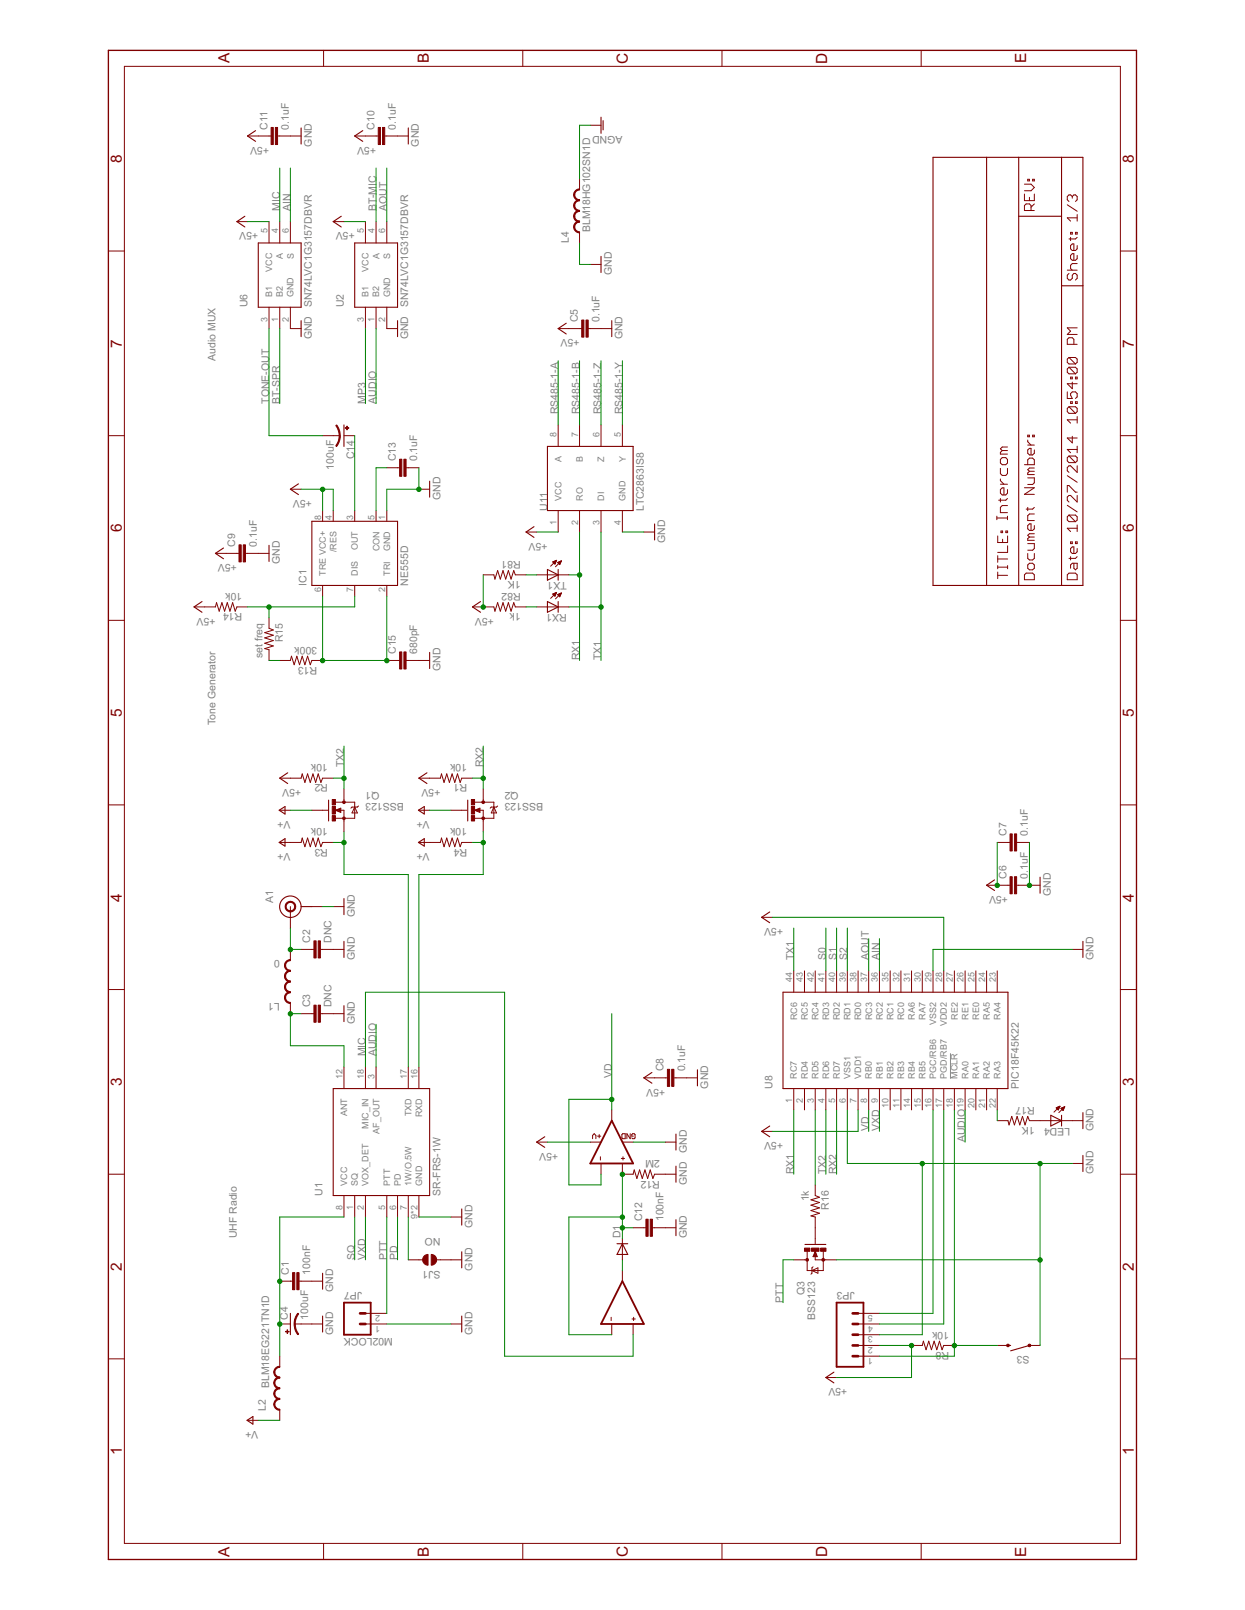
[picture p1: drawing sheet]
<svg xmlns="http://www.w3.org/2000/svg" width="216mm" height="279mm" viewBox="0 0 216 279" stroke-linecap="round" stroke-linejoin="round" font-family="sans-serif">
<path d="M164.8 182.8v4.4" fill="none" stroke="#808080" stroke-width=".17"/>
<path d="M18.8 8.7h178.3v261.9h-178.3zM59 140.4l-.6 .2 .6 .2v-.2h-.2M83.1 140.4l-.6 .2 .6 .2v-.2h-.1M141.4 217.8v.2h.2l-.2-.7-.2 .7" fill="none" stroke="#800000" stroke-width=".23"/>
<g fill="none" stroke="#800000" stroke-width=".17">
<path d="M21.6 11.5h172.7v256.3h-172.7zM56.1 8.7v2.8M90.7 8.7v2.8M125.2 8.7v2.8M159.7 8.7v2.8M41.1 38.5h1.8M42.9 23.6h4.1M46.7 38.5v3.7M48.1 23.6h4.1M48.5 38.5v3.7M50.4 38.5v3.7M57.8 38.5h1.8"/>
<path d="M61.5 23.6h4.1M63.4 38.5v3.7M65.2 38.5v3.7M66.7 23.6h4.1M67.1 38.5v3.7M100.5 31v1.9M102.4 21.7h1.8M177.7 33.7v1.1h1.7v-1.1M177.7 32h1.1l.6 .5-.6 .6h-1.1M178.2 31.1h.3v.3h-.3zM178.5 34.2v.6M178.8 36.5v-.8l-.3-.3h-.6l-.2 .3v.8h1.7"/>
<path d="M179.1 31.1h.3v.3h-.3zM179.4 35.4l-.6 .6M185.1 35.5l1.7 1.2M185.9 34.1l.3-.3h.3l.3 .3v.6l-.3 .3M185.9 34.1l-.2-.3h-.3l-.3 .3v.6l.3 .3M185.9 34.1v.3M186.8 37.2v1.2M186.8 37.8h-1.7l.6 .6M18.8 43.6h2.8M46.7 53.3v3.7M48.5 53.3v3.7M50.4 53.3v3.7h1.8"/>
<path d="M63.4 53.3v3.7M65.2 53.3v3.7M67.1 53.3v3.7h1.8M96.8 57h4.1M100.5 40.3v1.9M102 57h4.1M102.4 45.9h1.8M185.1 46.9h1.7M185.4 47.5l-.3 .3v.5l.3 .3h.3l.2-.3v-.5l.3-.3h.3l.3 .3v.5l-.3 .3M185.7 40.3h.2v.3h-.2zM185.7 41.2v.6M186.2 59.8v-.9l-.3-.3h-.5l-.3 .3v.9h1.7"/>
<path d="M186.5 40.3h.3v.3h-.3zM186.8 42.6v.6l-.3 .3h-.6l-.2-.3v-.6l.2-.3h.3v1.2M186.8 44.3v.6l-.3 .3h-.6l-.2-.3v-.6l.2-.3h.3v1.2M186.8 45.7h-.9l-.2 .3v.6l.2 .3M186.8 56.9h-1.7l.6 .6-.6 .5h1.7M186.8 41.2l-.3 .3h-1.1M194.3 43.6h2.8M18.8 75.6h2.8M55.9 75.6h3M59.6 75.6h1.9M96.8 73.7v3.8M100.5 73.7v3.8"/>
<path d="M104.2 73.7v3.8M107.9 73.7v3.8M173.5 79.7l.3-.3h.6l.3 .3v.6l-.3 .3h-.6l-.3-.3zM173.8 78.2l-.3 .3v.3h1.2M173.8 78.2h.9M174.7 77.6h-.9l-.3 .3 .3 .3M178.2 75.5h.3v.3h-.3zM178.2 76.4v.3l.6 .5M178.2 77.2h1.2M179.1 75.5h.3v.3h-.3zM179.4 78.1v.6l-.3 .3h-.6l-.3-.3v-.6l.3-.3h.3v1.2M185.1 68v1.2h.8l-.2-.6v-.3l.2-.3h.6l.3 .3v.6l-.3 .3"/>
<path d="M185.4 62h1.1l.3 .3v.6l-.3 .3M185.4 63.7h1.1l.3 .3v.6l-.3 .3M185.4 70.6h1.1l.3 .3v.5l-.3 .3M185.4 79.1h1.1l.3 .3v.6l-.3 .3M185.4 62l-.3 .3v.6l.3 .3h1.1M185.4 63.7l-.3 .3v.6l.3 .3h1.1M185.4 70.6l-.3 .3v.5l.3 .3h1.1M185.4 79.1l-.3 .3v.6l.3 .3h1.1M185.4 79.1l1.1 1.2M185.4 70.6l1.1 1.1M185.4 63.7l1.1 1.2M185.4 62l1.1 1.2"/>
<path d="M185.7 65.4h.2v.3h-.2zM185.7 69.7h.2v.3h-.2zM185.9 66.3v1.2l-.8-.9h1.7M185.9 75.7v1.2l-.8-.9h1.7M186.5 65.4h.3v.3h-.3zM186.5 69.7h.3v.3h-.3zM186.8 72.3v1.1M186.8 77.4v1.2M186.8 78h-1.7l.6 .6M186.8 72.9h-1.7l.6 .5M194.3 75.6h2.8M37.4 96h4"/>
<path d="M42.6 96h4.1M50.4 84.9h1.8M55.9 88.6v1.9M57.8 88.6v1.9M61.5 88.6v1.9M65.2 88.6v1.9M67.1 88.6v1.9M67.1 81.2h2.2M70.4 81.2h2.2M72.6 84.9h1.9M83.8 99.8h1.8l.2 .7 .5-1.5 .5 1.5 .4-1.5 .5 1.5 .5-1.5 .4 1.5 .5-1.5 .3 .8h1.8M91.2 92.3h1.9"/>
<path d="M93.1 99.8h5.6M95.9 97.5l.6-.3-.3 .7zM95.9 97.5h.1M96 97.5v.1M96 97.5v.2M96.1 97.4v.4M96.2 97.4v.5M96.3 97.3v.5M96.4 97.3v.3M96.4 97.3v.1M96.5 97.2l-1 1.1M96.8 97.6v.1"/>
<path d="M96.8 88.6v3.7M96.9 97.5v.3M97 97.5v.4M97.1 97.5v.5M97.2 97.4v.4M97.2 97.4v.2M97.3 97.3v.1M97.3 97.3l-1 1.1M97.3 97.3l-.6 .3 .4 .4M97.3 97.3l-.2 .7M100.5 88.6v3.7M104.2 88.6v3.7"/>
<path d="M107.9 88.6v3.7M111.7 92.3h1.8M172.9 89.9h1.8M172.9 89.6v.6M173 99.8h1.7M173 93v1.1h1.7v-1.1M173 96.4v1.2M173 98.1v.6M173 99.3v1.1M173 98.4h1.7M173 97h1.7M173.5 81.3v.9l.3 .3h.6l.3-.3v-.9"/>
<path d="M173.5 83.1v.3l.6 .6M173.5 86.5v.6M173.5 84h1.2M173.6 92.2h.3v.2h-.3zM173.9 93.6v.5M174.4 92.2h.3v.2h-.3zM174.7 85v.6l-.3 .3h-.6l-.3-.3v-.6l.3-.3h.3v1.2M174.7 89.6v.6M174.7 87.7h-.9l-.3 .4v.9h1.2M174.7 86.5l-.3 .3h-1.2M174.7 94.7v1.2h-1.7M174.7 98.1v.6"/>
<path d="M177.7 99.8l.2-.3h1.2l.3 .3v.8h-1.7zM177.7 80.6h1.7v-.8l-.3-.3h-.6l-.3 .3v.8M177.7 84.6h1.7l-1.7 1.2h1.7M178.2 94.3h1.2v.9l-.3 .3h-.9M178.2 82.9h1.2v.9l-.3 .3h-.9M178.2 96.1v.8l.3 .3h.6l.3-.3v-.8M178.2 88.1v.5M178.5 97.7h.6l.3 .3v.6l-.3 .3h-.6l-.3-.3v-.6zM178.5 81.8l-.3 .3v.3h1.2M178.5 93.2l-.3 .3v.3h1.2M178.5 93.2h.9M178.5 81.8h.9"/>
<path d="M179.4 91.2v.6l-.3 .3h-.6l-.3-.3v-.6l.3-.3h.3v1.2M179.4 89.2h-.9l-.3 .3v.8h1.2M179.4 92.6h-.9l-.3 .3 .3 .3M179.4 88.1l-.3 .2h-1.2M179.4 81.2h-.9l-.3 .3 .3 .3M185.1 99.8l.3-.3h1.1l.3 .3v.8h-1.7zM185.1 85.4v-1.1h.3l1.1 1.1h.3M185.1 87.7l1.7 1.1M185.1 82.5l1.7 1.2M185.4 89.4h1.1l.3 .3v.6l-.3 .2M185.4 89.4l-.3 .3v.6l.3 .2h1.1M185.4 89.4l1.1 1.1"/>
<path d="M185.7 94h.2v.3h-.2zM185.7 96.6v.6M186.2 97.7v.9l.3 .3 .3-.3v-.9h-.9l-.2 .3v.6M186.5 94h.3v.3h-.3zM186.8 80.8v1.2l-1.1-1.2h-.3l-.3 .3v.6l.3 .3M186.8 86v1.1l-1.1-1.1h-.3l-.3 .3v.5l.3 .3M186.8 91.1v1.1M186.8 95.2v.6l-.3 .3h-.6l-.2-.3v-.6l.2-.3h.3v1.2M186.8 96.6l-.3 .3h-1.1M186.8 91.7h-1.7l.6 .5M18.8 107.7h2.8M33.7 105.3h3.7l.1-.7 .5 1.5 .5-1.5 .4 1.5 .5-1.5 .5 1.5 .4-1.5 .5 1.5 .3-.8h1.8"/>
<path d="M46.7 107.2v1.8l.7 .3-1.5 .5 1.5 .4-1.5 .5 1.5 .5-1.5 .4 1.5 .5-1.5 .5 .8 .2v1.8M48.5 114.6h1.9l.1-.7 .5 1.5 .5-1.5 .4 1.5 .5-1.5 .5 1.5 .4-1.5 .5 1.5 .3-.8h1.8M55.9 101.6v1.9M61.5 101.6v1.9M67.1 101.6v1.9M67.1 114.6h2.2M70.4 114.6h4.1M81.9 105.3h3.7l.2 .8 .5-1.5 .5 1.5 .4-1.5 .5 1.5 .5-1.5 .4 1.5 .5-1.5 .3 .7h1.8M93.1 105.3h5.6M95.9 103.1l.6-.3-.3 .7zM95.9 103.1h.1M96 103.1v.1"/>
<path d="M96 103v.3M96.1 103v.4M96.2 103v.4M96.3 102.9v.5M96.4 102.9v.3M96.4 102.8v.2M96.5 102.8l-1 1M96.7 103.2l.6-.3-.2 .7zM96.8 103.2v.1M96.8 103.1v.2M96.9 103.1v.3M97 103.1v.4"/>
<path d="M97.1 103v.5M97.2 103v.4M97.2 103v.2M97.3 102.9v.1M97.3 102.9l-1 1M194.3 107.7h2.8M18.8 139.7h2.8M48.5 135h3.7l.2-.7 .5 1.5 .4-1.5 .5 1.5 .5-1.5 .4 1.5 .5-1.5 .4 1.5 .3-.8h1.9M58.2 139.2h3.3v2.8h-3.3M59.6 136.9v2.3M62.2 139.9l-.2 .2h-1l-.1 .2M72.6 135h3.8l.2-.7 .4 1.5 .5-1.5 .4 1.5 .5-1.5 .5 1.5 .4-1.5 .5 1.5 .3-.8h1.8"/>
<path d="M82.3 139.2h3.3v2.8h-3.3M83.8 136.9v2.3M86.3 139.9l-.2 .2h-.9l-.2 .2M194.3 139.7h2.8M48.5 140.6h1.9M48.5 146.2h3.7l.2-.8 .5 1.5 .4-1.5 .5 1.5 .5-1.5 .4 1.5 .5-1.5 .4 1.5 .3-.7h1.9M50.4 157.3v3.8M54.1 157.3h1.8M54.1 140.6h2.8M57.8 157.3h1.8M58.2 140.6l.9-.3v.7zM59 140.6h.6v3.7"/>
<path d="M61.5 140.1l.5 1h-1zM72.6 140.6h1.9M72.6 146.2h3.8l.2-.8 .4 1.5 .5-1.5 .4 1.5 .5-1.5 .5 1.5 .4-1.5 .5 1.5 .3-.7h1.8M78.2 140.6h2.8M82.3 140.6l.9-.3v.7zM83.1 140.6h.7v3.7M85.6 140.1l.5 1h-.9zM132.1 159.2h1.8M171.1 153.6h4.1M172.9 146.2h2.3M176.3 146.2h2.2M176.3 153.6h4.1"/>
<path d="M18.8 171.7h2.8M50.4 164.8v1.8M50.4 174.1v1.8M52.2 164.8h2.2M52.2 175.9h2.2M55.6 164.8h4M55.6 175.9h4M137.6 168.5v3.7M139.5 168.5v3.7M141.4 168.5v3.7M143.2 168.5v3.7M145.1 168.5v3.7"/>
<path d="M146.9 168.5v3.7M148.8 168.5v3.7M150.6 168.5v3.7M152.5 168.5v3.7M154.4 168.5v3.7M156.2 168.5v3.7M158.1 168.5v3.7M159.9 168.5v3.7M161.8 168.5v3.7M163.7 168.5v3.7M165.5 168.5v3.7M167.4 168.5v3.7"/>
<path d="M169.2 168.5v3.7M171.1 168.5v3.7M172.9 168.5v3.7M185.9 164.8h1.9M194.3 171.7h2.8M59.6 185.2v3.7M63.4 185.2v3.7M65.2 185.2v3.7M70.8 185.2v3.7M72.6 185.2v3.7M93.1 198.2h1.8M102.4 198.2h1.8"/>
<path d="M102.8 197.6v-.6l.2-.3 .3 .3v.6M103.6 197.2h.6M103.9 196.9v.6M106.1 192.6v1.9M107.8 196.9l.2-.2h.4v.9h-.4l-.2-.1zM107.9 198.2h1.9M109.3 196.7v.9l-.6-.9v.9M109.8 197.2h-.2v-.3l.1-.2h.3l.1 .2v.6l-.1 .1h-.3l-.1-.1M111.7 187h4M115.4 198.2h1.8M116.9 187h4M132.1 196.3h1.8"/>
<path d="M137.6 188.9v3.7M139.5 188.9v3.7M141.4 188.9v3.7M143.2 188.9v3.7M145.1 188.9v3.7M146.9 188.9v3.7M148.8 188.9v3.7M150.6 188.9v3.7M152.5 188.9v3.7M154.4 188.9v3.7M156.2 188.9v3.7M158.1 188.9v3.7"/>
<path d="M159.9 188.9v3.7M161.8 188.9v3.7M163.7 188.9v3.7M165.5 188.9v3.7M167.4 188.9v3.7M169.2 188.9v3.7M171.1 188.9v3.7M172.9 188.9v3.7M172.9 194.5h1.9l.2 .7 .5-1.5 .4 1.5 .5-1.5 .4 1.5 .5-1.5 .5 1.5 .4-1.5 .3 .8h9.3M183.2 192.3l.6-.3-.3 .6zM183.2 192.2v.1M183.3 192.2v.2"/>
<path d="M183.4 192.2v.3M183.5 192.1v.5M183.6 192v.4M183.7 192v.2M183.8 192h.1M183.8 192l-1 1M184 192.3l.6-.2-.2 .6zM184 192.3v.1M184.1 192.3v.1M184.2 192.3v.2M184.3 192.2v.4M184.3 192.2v.5"/>
<path d="M184.4 192.2v.4M184.5 192.1v.3M184.6 192.1v.1M184.6 192.1l-1 1M18.8 203.8h2.8M59.6 207.5v3.7M61.5 207.5v3.7M63.4 207.5v3.7M67.1 207.5v3.7M68.9 207.5v3.7M70.8 207.5v3.7M70.8 218.6h2.5"/>
<path d="M72.6 207.5v3.7M75.7 218.6h4.4M78.2 211.2h1.9M104.1 200.7v.6M104.2 201.9v1.9M107.7 201h.6M107.9 201.9v1.9h1.9l.2-.8 .4 1.5 .5-1.5 .5 1.5 .4-1.5 .5 1.5 .5-1.5 .4 1.5 .3-.7h3.7M107.9 214.9v3.7M108 200.7v.6M109.8 213.1h2.2M113.1 213.1h4.1M137.6 218.6h2.4"/>
<path d="M141 219.8l-.2 .2v1l-.2 .1M141.4 218v.6h3.7M141.4 205.6v1.9l.7 .3-1.5 .4 1.5 .5-1.5 .4 1.5 .5-1.5 .5 1.5 .4-1.5 .5 .8 .2v4.6M141.4 217.1l.3 1h-.7zM142.8 217.1v3.4h-2.8v-3.3M185.9 201.9h1.9M194.3 203.8h2.8M18.8 235.8h2.8M48.5 222.3h2.2M48.5 229.8h1.9M48.5 235.4v1.8M51.1 229.8h4.8"/>
<path d="M51.9 222.3h4M63.4 229.8h3.7M63.4 227.9h3.7M78.2 229.8h1.9M106 228.6v.6M106.1 229.8v1.8M107.9 220.5v1.8M109.6 228.9h.6M109.8 229.8v1.8M109.9 228.6v.6M140.8 220.5l1-.5v1zM143.2 239.1h1.9"/>
<path d="M148.8 229.8h3.7M148.8 235.4h3.7M148.8 233.5h3.7M148.8 231.6h3.7M148.8 227.9h3.7M158.1 233.5h1.8l.2-.8 .5 1.5 .5-1.5 .4 1.5 .5-1.5 .5 1.5 .4-1.5 .5 1.5 .3-.7h1.8M172.9 233.5h1.9M178.5 233.5h1.9M194.3 235.8h2.8M42.9 246.5h1.9M48.5 244.6v1.9M56.1 267.8v2.8"/>
<path d="M90.7 267.8v2.8M125.2 267.8v2.8M159.7 267.8v2.8"/>
</g>
<g fill="none" stroke="#800000" stroke-width=".19">
<path d="M42.5 37.5l-1.4 1 1.4 .9M44.3 22.7l-1.4 .9 1.4 .9M52.2 22.2v2.8M59.2 37.5l-1.4 1 1.4 .9M62.9 22.7l-1.4 .9 1.4 .9M70.8 22.2v2.8M104.2 20.3v2.8M104.6 20.9v1.6M161.8 27.3h26v74.3h-26zM171.1 27.3v74.3M176.7 27.3v74.3M176.7 37.5h7.4"/>
<path d="M184.1 27.3v74.3M44.8 42.2h7.4v11.1h-7.4zM52.2 55.6v2.8M61.5 42.2h7.4v11.1h-7.4zM68.9 55.6v2.8M98.2 56.1l-1.4 .9 1.4 1M104.2 44.5v2.8M106.1 55.6v2.8M184.1 49.6h3.7M59.6 73.7v3.8M94.9 77.5h14.9v11.1h-14.9zM38.8 95.1l-1.4 .9 1.4 1"/>
<path d="M46.7 94.6v2.8M51.8 84l-1.4 .9 1.4 .9M54.1 90.5h14.8v11.1h-14.8zM74.5 83.5v2.8M92.6 91.4l-1.4 .9 1.4 1M94.9 98.8l1.9 1-1.9 .9zM96.8 98.8v1.9M113.5 90.9v2.8M35 104.4l-1.3 .9 1.3 1M74.5 113.2v2.8M83.3 104.4l-1.4 .9 1.4 1M94.9 104.4l1.9 .9-1.9 1z"/>
<path d="M96.8 104.4v1.9M49.9 134.1l-1.4 .9 1.4 1M57 138.9v3.6M74 134.1l-1.4 .9 1.4 1M81.1 138.9v3.6M48.4 140.6l1-.6v1.3zM48.4 146.2l1-.7v1.3zM52.2 157.3h1.9M59.6 155.9v2.8M72.6 140.6l1-.6v1.3zM72.6 146.2l1-.7v1.3zM133.5 158.3l-1.4 .9 1.4 .9"/>
<path d="M172.5 152.7l-1.4 .9 1.4 .9M180.4 152.2v2.8M59.6 163.4v2.8M59.6 174.5v2.8M135.8 172.2h39v16.7h-39zM187.8 163.4v2.8M57.8 188.9h16.7v18.6h-16.7zM94.5 197.3l-1.4 .9 1.4 .9M113.1 186.1l-1.4 .9 1.4 1M117.2 196.8v2.8M120.9 185.7v2.7M133.5 195.4l-1.4 .9 1.4 1"/>
<path d="M182.2 193.5l1.9 1-1.9 .9zM184.1 193.5v1.9M187.8 193.1v2.8M80.1 209.8v2.8M80.1 217.2v2.8M107 215.8h1.9M107.9 215.8l1 1.9h-1.9zM117.2 202.4v2.8M117.2 211.7v2.7M139.6 216h3.6M187.8 200.5v2.8M50.4 227.9v3.7"/>
<path d="M55.9 221v2.7M55.9 228.4v2.8M80.1 228.4v2.8M144.6 238.1l-1.4 1 1.4 .9M174.8 233.5h.5M178.5 233.5l-3.2 .9M42.8 246.5l1.1-.7v1.3z"/>
<circle cx="50.4" cy="157.4" r="1.86"/>
</g>
<g fill="#800000" stroke="#800000" stroke-width=".17">
<path d="M49.3 173.1h.2l.3 .6 .6 .2v.2h-.2a1 1 0 0 1-.9-1z" fill-rule="evenodd"/>
<path d="M49.6 172.5l.4-.3 .4-.1v.2l-.6 .2-.3 .6h-.2z" fill-rule="evenodd"/>
<path d="M49.3 171.3h.2l.3 .6 .6 .2v.2h-.2a1 1 0 0 1-.9-1z" fill-rule="evenodd"/>
<path d="M49.7 170.5l.7-.3v.2l-.6 .3-.3 .6h-.2l.1-.4z" fill-rule="evenodd"/>
<path d="M49.3 169.4h.2l.3 .6 .6 .2v.2l-.4-.1a1.01 1.01 0 0 1-.7-.9z" fill-rule="evenodd"/>
<path d="M49.6 168.8l.4-.4h.4v.2l-.6 .2-.3 .6h-.2z" fill-rule="evenodd"/>
<path d="M49.3 167.6h.2l.3 .5 .6 .3v.2l-.4-.1-.4-.3z" fill-rule="evenodd"/>
<path d="M49.6 166.9l.4-.3 .4-.1v.2l-.6 .3-.3 .6h-.2z" fill-rule="evenodd"/>
<path d="M51.6 227.9l.2 .1a3 3 0 0 0-.6 1.8h-.2a2.62 2.62 0 0 1 .6-1.9z" fill-rule="evenodd"/>
<path d="M51 229.8h.2a2.81 2.81 0 0 0 .6 1.7l-.2 .1a2.67 2.67 0 0 1-.6-1.8z" fill-rule="evenodd"/>
<path d="M47.5 243.7h.2l.1 .4 .3 .3 .4 .1v.2h-.1a1.04 1.04 0 0 1-.9-1z" fill-rule="evenodd"/>
<path d="M47.7 243.1l.4-.3 .4-.1v.2l-.4 .1-.3 .3-.1 .4h-.2z" fill-rule="evenodd"/>
<path d="M47.5 241.9h.2l.2 .5 .6 .3v.2h-.1a1.04 1.04 0 0 1-.9-1z" fill-rule="evenodd"/>
<path d="M47.7 241.2l.4-.3 .4-.1v.2l-.4 .1-.3 .3-.1 .5h-.2z" fill-rule="evenodd"/>
<path d="M47.5 240h.2l.2 .6 .6 .2v.2h-.1a1 1 0 0 1-.9-1z" fill-rule="evenodd"/>
<path d="M47.7 239.4l.4-.4h.4v.2l-.6 .2-.2 .6h-.2z" fill-rule="evenodd"/>
<path d="M47.5 238.1h.2l.1 .4 .3 .4 .4 .1v.2h-.1a1.04 1.04 0 0 1-.9-1.1z" fill-rule="evenodd"/>
<path d="M47.7 237.5l.4-.3 .4-.1v.2l-.6 .2-.2 .6h-.2z" fill-rule="evenodd"/>
<path d="M73.6 217.9l.6-.2v1.9a.94 .94 0 0 1-.8-.7 .94 .94 0 0 1 .2-1z" fill-rule="evenodd"/>
<path d="M74.8 217.7a.93 .93 0 0 1 .9 .9 .93 .93 0 0 1-.9 1z" fill-rule="evenodd"/>
<path d="M99.5 39.4h.2l.2 .6 .6 .2v.2l-.6-.2-.4-.4z" fill-rule="evenodd"/>
<path d="M99.7 38.8l.4-.4h.4v.1l-.6 .3-.2 .6h-.2z" fill-rule="evenodd"/>
<path d="M99.5 37.5h.2l.2 .6 .6 .3v.1h-.1a1 1 0 0 1-.9-1z" fill-rule="evenodd"/>
<path d="M99.7 36.9l.4-.3 .4-.1v.2l-.6 .2-.2 .6h-.2z" fill-rule="evenodd"/>
<path d="M99.5 35.7h.2l.2 .6 .6 .2v.2h-.1a1 1 0 0 1-.9-1z" fill-rule="evenodd"/>
<path d="M99.9 34.9l.6-.3v.2l-.6 .3-.2 .6h-.2v-.4z" fill-rule="evenodd"/>
<path d="M99.5 33.8h.2l.2 .6 .6 .2v.2h-.4a1.01 1.01 0 0 1-.6-1z" fill-rule="evenodd"/>
<path d="M99.7 33.2l.4-.3 .4-.1v.2l-.6 .2-.2 .6h-.2z" fill-rule="evenodd"/>
<path d="M58.8 75.6h.2v.3a3 3 0 0 1-.6 1.6l-.2-.1a2.81 2.81 0 0 0 .6-1.8z" fill-rule="evenodd"/>
<path d="M58.2 73.9l.2-.2a2.84 2.84 0 0 1 .6 1.9h-.2a3.2 3.2 0 0 0-.6-1.7z" fill-rule="evenodd"/>
<path d="M142.6 218.5h.3v.3h-.3z" fill-rule="evenodd"/>
<path d="M139.8 218.5h.3v.3h-.3z" fill-rule="evenodd"/>
<path d="M49.6 156.8a.93 .93 0 0 1 1.6 .1 .93 .93 0 0 1-.8 1.4v-.2a.73 .73 0 0 1-.7-1 .73 .73 0 0 1 1.2-.3 .73 .73 0 0 1-.3 1.2l-.2 .1v.2a.93 .93 0 0 1-.8-1.5z" fill-rule="evenodd"/>
<circle cx="59.7" cy="142" r=".24"/>
<circle cx="59.7" cy="139.2" r=".24"/>
<circle cx="83.8" cy="142" r=".24"/>
<circle cx="83.8" cy="139.2" r=".25"/>
<circle cx="178.5" cy="233.5" r=".24"/>
<circle cx="174.8" cy="233.5" r=".24"/>
</g>
<g fill="#800000" stroke="#800000" stroke-width=".17">
<path d="M51.5 220.9h.4v2.9h-.4z"/>
<path d="M50.7 220.9h.4v2.9h-.4z"/>
<path d="M55.2 163.3h.4v2.9h-.4z"/>
<path d="M54.4 163.3h.4v2.9h-.4z"/>
<path d="M55.2 174.4h.4v3h-.4z"/>
<path d="M54.4 174.4h.4v3h-.4z"/>
<path d="M49.8 230.8l.1 .6z"/>
<path d="M49.5 231.1h.6z"/>
<path d="M57.6 141.5h.6v1h-.6z"/>
<path d="M57.6 138.7h.6v1h-.6z"/>
<path d="M57.6 140h.6v1.3h-.6z"/>
<path d="M81.7 141.5h.6v1h-.6z"/>
<path d="M81.7 138.7h.6v1h-.6z"/>
<path d="M81.7 140h.6v1.3h-.6z"/>
<path d="M70 79.7h.4v3h-.4z"/>
<path d="M69.3 79.7h.4v3h-.4z"/>
<path d="M60.1 74l.1 .6z"/>
<path d="M59.9 74.2l.6 .1z"/>
<path d="M70 113.1h.4v3h-.4z"/>
<path d="M69.3 113.1h.4v3h-.4z"/>
<path d="M112.8 211.6h.3v2.9h-.3z"/>
<path d="M112 211.6h.4v2.9h-.4z"/>
<path d="M142.3 216.6h.9v.5h-.9z"/>
<path d="M139.5 216.6h.9v.5h-.9z"/>
<path d="M140.7 216.6h1.3v.5h-1.3z"/>
<path d="M101.6 55.5h.4v3h-.4z"/>
<path d="M100.9 55.5h.4v3h-.4z"/>
<path d="M175.9 152.1h.4v3h-.4z"/>
<path d="M175.2 152.1h.3v3h-.3z"/>
<path d="M175.9 144.7h.4v3h-.4z"/>
<path d="M175.2 144.7h.3v3h-.3z"/>
<path d="M116.5 185.6h.4v2.9h-.4z"/>
<path d="M115.7 185.6h.4v2.9h-.4z"/>
<path d="M42.2 94.6h.4v2.9h-.4z"/>
<path d="M41.4 94.6h.4v2.9h-.4z"/>
<path d="M66.3 22.1h.4v3h-.4z"/>
<path d="M65.6 22.1h.4v3h-.4z"/>
<path d="M47.8 22.1h.3v3h-.3z"/>
<path d="M47 22.1h.4v3h-.4z"/>
</g>
<path d="M106.1 194.5l3.7 7.4h-7.4zM59.6 226.1h4.7v5.5h-4.7zM107.9 222.3l3.8 7.5h-7.5zM145.1 226.1h4.6v11.1h-4.6z" fill="none" stroke="#800000" stroke-width=".32"/>
<path d="M62.4 227.9h1M62.4 229.8h1M147.9 231.6h.9M147.9 233.5h.9M147.9 235.4h.9M147.9 227.9h.9M147.9 229.8h.9" fill="none" stroke="#800000" stroke-width=".47"/>
<g fill="none" stroke="#008000" stroke-width=".17">
<path d="M42.9 38.5h3.8M48.5 29.2v9.3M50.4 29.2v9.3M59.6 38.5h3.8M65.2 29.2v9.3M67.1 29.2v9.3M102.4 21.7h-1.9v9.3M46.7 57v18.6h9.2M48.5 57v13M63.4 57v13M65.2 57v13M100.5 42.2v3.7h1.9"/>
<path d="M61.5 75.6v13M96.8 62.6v11.1M100.5 62.6v11.1M104.2 62.6v11.1M107.9 62.6v11.1M52.2 84.9h5.6v3.7M55.9 84.9v3.7M67.1 81.2h-1.9v7.4M72.6 81.2v3.7h-5.5v3.7M83.8 99.8v5.5M91.2 99.8h1.9M93.1 92.3h3.7"/>
<path d="M98.7 99.8h1.8M100.5 92.3v22.3M104.2 92.3v22.3M107.9 92.3h3.8M46.7 105.3v1.9M46.7 114.6h1.8M55.9 103.5v11.1h11.2v-11.1M61.5 103.5v1.8h-18.6M91.2 105.3h1.9M98.7 105.3h5.5M57.8 135h1.8M59.6 129.5v7.4"/>
<path d="M81.9 135h1.9M83.8 129.5v7.4M50.4 140.6h3.7M55.9 157.3h1.9M57.8 146.2h1.8M59.6 144.3v7.5h11.2v33.4M74.5 140.6h3.7M81.9 146.2h1.9M83.8 144.3v7.5h-11.2v33.4M133.9 159.2h29.8v9.3M172.9 146.2v7.4M178.5 146.2v7.4"/>
<path d="M50.4 161.1v3.7h1.8M52.2 175.9h-1.8v5.6h9.2v3.7M65.2 177.8v7.4M106.1 175.9v16.7M137.6 161.1v7.4M143.2 161.1v7.4M145.1 161.1v7.4M146.9 161.1v7.4M150.6 162.9v5.6M152.5 162.9v5.6M185.9 164.8h-24.1v3.7M63.4 185.2v-13h24.1v63.2h22.3v-3.8"/>
<path d="M94.9 198.2h7.5M106.1 190.8h-7.4v14.8h5.5v-1.8M109.8 198.2h5.6M137.6 192.6v11.2M141.4 192.6v13M143.2 192.6v11.2M145.1 192.6v11.2M146.9 192.6v9.3h39M148.8 192.6v3.7h-14.9M150.6 192.6v3.7M152.5 192.6v3.7M161.8 192.6v35.3h-9.3"/>
<path d="M163.7 192.6v37.2h-11.2M165.5 192.6v42.8h-13M167.4 192.6v5.6M172.9 192.6v1.9M59.6 211.2h-11.1v24.2M61.5 211.2v7.4M63.4 211.2v7.4M67.1 211.2v16.7M68.9 211.2v7.4M70.8 211.2v7.4M72.6 211.2h5.6M107.9 211.2h-9.2v20.4h7.4"/>
<path d="M107.9 203.8v11.1M107.9 218.6v1.9M107.9 213.1h1.9M137.6 218.6h-1.8v7.5M145.1 218.6h35.3M159.9 201.9v29.7h-7.4M180.4 201.9v31.6M67.1 229.8h11.1M152.5 233.5h5.6v5.6h-13M165.5 233.5h7.4M44.8 246.5h3.7"/>
</g>
<g fill="#008000" stroke="#008000" stroke-width=".17">
<circle cx="72.6" cy="84.9" r=".38"/>
<circle cx="159.9" cy="201.9" r=".38"/>
<circle cx="180.4" cy="201.9" r=".38"/>
<circle cx="180.4" cy="218.7" r=".38"/>
<circle cx="178.5" cy="153.6" r=".38"/>
<circle cx="50.4" cy="175.9" r=".38"/>
<circle cx="50.4" cy="164.8" r=".38"/>
<circle cx="48.5" cy="229.8" r=".38"/>
<circle cx="48.5" cy="222.4" r=".38"/>
<circle cx="55.9" cy="84.9" r=".38"/>
<circle cx="158.1" cy="233.5" r=".38"/>
<circle cx="83.8" cy="105.3" r=".38"/>
<circle cx="172.9" cy="153.6" r=".38"/>
<circle cx="59.6" cy="135.1" r=".38"/>
<circle cx="83.8" cy="135.1" r=".38"/>
<circle cx="83.8" cy="146.2" r=".38"/>
<circle cx="59.6" cy="146.2" r=".38"/>
<circle cx="67.1" cy="114.6" r=".38"/>
<circle cx="55.9" cy="114.6" r=".38"/>
<circle cx="46.7" cy="105.3" r=".38"/>
<circle cx="107.9" cy="203.8" r=".38"/>
<circle cx="107.9" cy="213.1" r=".38"/>
<circle cx="107.9" cy="211.2" r=".38"/>
<circle cx="100.5" cy="99.8" r=".38"/>
<circle cx="165.5" cy="233.5" r=".38"/>
<circle cx="104.2" cy="105.3" r=".38"/>
<circle cx="106.1" cy="190.8" r=".38"/>
</g>
<g font-size="3" fill="#800000">
<text x="39.8" y="11" transform="rotate(-90 39.8 11)">A</text>
<text x="74.3" y="11" transform="rotate(-90 74.3 11)">B</text>
<text x="108.9" y="11.1" transform="rotate(-90 108.9 11.1)">C</text>
<text x="143.4" y="11.1" transform="rotate(-90 143.4 11.1)">D</text>
<text x="178" y="11" transform="rotate(-90 178 11)">E</text>
<text x="21.1" y="28.3" transform="rotate(-90 21.1 28.3)">8</text>
<text x="196.6" y="28.3" transform="rotate(-90 196.6 28.3)">8</text>
<text x="21.1" y="60.3" transform="rotate(-90 21.1 60.3)">7</text>
<text x="196.6" y="60.3" transform="rotate(-90 196.6 60.3)">7</text>
<text x="21.1" y="92.4" transform="rotate(-90 21.1 92.4)">6</text>
<text x="196.6" y="92.4" transform="rotate(-90 196.6 92.4)">6</text>
<text x="21.1" y="124.4" transform="rotate(-90 21.1 124.4)">5</text>
<text x="196.6" y="124.4" transform="rotate(-90 196.6 124.4)">5</text>
<text x="21.1" y="156.4" transform="rotate(-90 21.1 156.4)">4</text>
<text x="196.6" y="156.4" transform="rotate(-90 196.6 156.4)">4</text>
<text x="21.1" y="188.5" transform="rotate(-90 21.1 188.5)">3</text>
<text x="196.6" y="188.5" transform="rotate(-90 196.6 188.5)">3</text>
<text x="21.1" y="220.5" transform="rotate(-90 21.1 220.5)">2</text>
<text x="196.6" y="220.5" transform="rotate(-90 196.6 220.5)">2</text>
<text x="21.1" y="252.6" transform="rotate(-90 21.1 252.6)">1</text>
<text x="196.6" y="252.6" transform="rotate(-90 196.6 252.6)">1</text>
<text x="39.8" y="270.1" transform="rotate(-90 39.8 270.1)">A</text>
<text x="74.3" y="270.1" transform="rotate(-90 74.3 270.1)">B</text>
<text x="108.9" y="270.2" transform="rotate(-90 108.9 270.2)">C</text>
<text x="143.4" y="270.2" transform="rotate(-90 143.4 270.2)">D</text>
<text x="178" y="270.1" transform="rotate(-90 178 270.1)">E</text>
</g>
<g font-size="2" fill="#808080">
<text x="46.4" y="22.5" transform="rotate(-90 46.4 22.5)">C11</text>
<text x="50.1" y="22.5" transform="rotate(-90 50.1 22.5)">0.1uF</text>
<text x="64.9" y="22.5" transform="rotate(-90 64.9 22.5)">C10</text>
<text x="68.7" y="22.5" transform="rotate(-90 68.7 22.5)">0.1uF</text>
<text x="107.9" y="23.6" transform="rotate(-180 107.9 23.6)">AGND</text>
<text x="46.6" y="25.5" transform="rotate(-180 46.6 25.5)">+5V</text>
<text x="54.1" y="25.5" transform="rotate(-90 54.1 25.5)">GND</text>
<text x="65.2" y="25.5" transform="rotate(-180 65.2 25.5)">+5V</text>
<text x="72.6" y="25.5" transform="rotate(-90 72.6 25.5)">GND</text>
<text x="44.8" y="40.3" transform="rotate(-180 44.8 40.3)">+5V</text>
<text x="48.5" y="36.6" transform="rotate(-90 48.5 36.6)">MIC</text>
<text x="50.4" y="36.6" transform="rotate(-90 50.4 36.6)">AIN</text>
<text x="61.5" y="40.3" transform="rotate(-180 61.5 40.3)">+5V</text>
<text x="65.2" y="36.6" transform="rotate(-90 65.2 36.6)">BT-MIC</text>
<text x="67.1" y="36.6" transform="rotate(-90 67.1 36.6)">AOUT</text>
<text x="102.4" y="40.3" transform="rotate(-90 102.4 40.3)">BLM18HG102SN1D</text>
<text x="98.7" y="42.2" transform="rotate(-90 98.7 42.2)">L4</text>
<text x="106.1" y="47.7" transform="rotate(-90 106.1 47.7)">GND</text>
<text x="42.9" y="53.3" transform="rotate(-90 42.9 53.3)">U6</text>
<text x="54.1" y="53.3" transform="rotate(-90 54.1 53.3)">SN74LVC1G3157DBVR</text>
<text x="59.6" y="53.3" transform="rotate(-90 59.6 53.3)">U2</text>
<text x="70.8" y="53.3" transform="rotate(-90 70.8 53.3)">SN74LVC1G3157DBVR</text>
<text x="54.1" y="58.9" transform="rotate(-90 54.1 58.9)">GND</text>
<text x="70.8" y="58.9" transform="rotate(-90 70.8 58.9)">GND</text>
<text x="100.2" y="55.9" transform="rotate(-90 100.2 55.9)">C5</text>
<text x="100.5" y="58.9" transform="rotate(-180 100.5 58.9)">+5V</text>
<text x="103.9" y="55.9" transform="rotate(-90 103.9 55.9)">0.1uF</text>
<text x="107.9" y="58.9" transform="rotate(-90 107.9 58.9)">GND</text>
<text x="37.4" y="62.6" transform="rotate(-90 37.4 62.6)">Audio MUX</text>
<text x="46.6" y="70" transform="rotate(-90 46.6 70)">TONE-OUT</text>
<text x="48.5" y="70" transform="rotate(-90 48.5 70)">BT-SPR</text>
<text x="63.4" y="70" transform="rotate(-90 63.4 70)">MP3</text>
<text x="65.2" y="70" transform="rotate(-90 65.2 70)">AUDIO</text>
<text x="96.8" y="71.9" transform="rotate(-90 96.8 71.9)">RS485-1-A</text>
<text x="100.5" y="71.9" transform="rotate(-90 100.5 71.9)">RS485-1-B</text>
<text x="104.2" y="71.9" transform="rotate(-90 104.2 71.9)">RS485-1-Z</text>
<text x="107.9" y="71.9" transform="rotate(-90 107.9 71.9)">RS485-1-Y</text>
<text x="57.9" y="81.5" transform="rotate(-90 57.9 81.5)">100uF</text>
<text x="61.4" y="79.7" transform="rotate(-90 61.4 79.7)">C14</text>
<text x="68.7" y="80.1" transform="rotate(-90 68.7 80.1)">C13</text>
<text x="72.4" y="80.1" transform="rotate(-90 72.4 80.1)">0.1uF</text>
<text x="54.1" y="86.7" transform="rotate(-180 54.1 86.7)">+5V</text>
<text x="76.4" y="86.7" transform="rotate(-90 76.4 86.7)">GND</text>
<text x="94.9" y="88.6" transform="rotate(-90 94.9 88.6)">U11</text>
<text x="111.7" y="88.6" transform="rotate(-90 111.7 88.6)">LTC2863IS8</text>
<text x="40.8" y="94.9" transform="rotate(-90 40.8 94.9)">C9</text>
<text x="44.5" y="94.9" transform="rotate(-90 44.5 94.9)">0.1uF</text>
<text x="94.9" y="94.2" transform="rotate(-180 94.9 94.2)">+5V</text>
<text x="115.4" y="94.2" transform="rotate(-90 115.4 94.2)">GND</text>
<text x="41.1" y="97.9" transform="rotate(-180 41.1 97.9)">+5V</text>
<text x="48.5" y="97.9" transform="rotate(-90 48.5 97.9)">GND</text>
<text x="53.1" y="101.6" transform="rotate(-90 53.1 101.6)">IC1</text>
<text x="70.8" y="101.6" transform="rotate(-90 70.8 101.6)">NE555D</text>
<text x="90.3" y="100.9" transform="rotate(-180 90.3 100.9)">1K</text>
<text x="90.3" y="97.4" transform="rotate(-180 90.3 97.4)">R81</text>
<text x="98.3" y="101.1" transform="rotate(-180 98.3 101.1)">TX1</text>
<text x="37.4" y="107.2" transform="rotate(-180 37.4 107.2)">+5V</text>
<text x="42" y="102.9" transform="rotate(-180 42 102.9)">10k</text>
<text x="42" y="106.4" transform="rotate(-180 42 106.4)">R14</text>
<text x="85.6" y="107.2" transform="rotate(-180 85.6 107.2)">+5V</text>
<text x="90.3" y="106.4" transform="rotate(-180 90.3 106.4)">1k</text>
<text x="90.3" y="102.9" transform="rotate(-180 90.3 102.9)">R82</text>
<text x="98.3" y="106.6" transform="rotate(-180 98.3 106.6)">RX1</text>
<text x="49" y="111.5" transform="rotate(-90 49 111.5)">R15</text>
<text x="55" y="112.2" transform="rotate(-180 55 112.2)">300k</text>
<text x="68.7" y="113.5" transform="rotate(-90 68.7 113.5)">C15</text>
<text x="72.4" y="113.5" transform="rotate(-90 72.4 113.5)">680pF</text>
<text x="45.5" y="114.2" transform="rotate(-90 45.5 114.2)">set freq</text>
<text x="55" y="115.7" transform="rotate(-180 55 115.7)">R13</text>
<text x="76.4" y="116.5" transform="rotate(-90 76.4 116.5)">GND</text>
<text x="100.5" y="114.6" transform="rotate(-90 100.5 114.6)">RX1</text>
<text x="104.2" y="114.6" transform="rotate(-90 104.2 114.6)">TX1</text>
<text x="37.4" y="125.8" transform="rotate(-90 37.4 125.8)">Tone Generator</text>
<text x="52.2" y="136.9" transform="rotate(-180 52.2 136.9)">+5V</text>
<text x="56.9" y="132.6" transform="rotate(-180 56.9 132.6)">10k</text>
<text x="56.9" y="136.1" transform="rotate(-180 56.9 136.1)">R2</text>
<text x="59.6" y="133.2" transform="rotate(-90 59.6 133.2)">TX2</text>
<text x="65.8" y="137.5" transform="rotate(-180 65.8 137.5)">Q1</text>
<text x="76.4" y="136.9" transform="rotate(-180 76.4 136.9)">+5V</text>
<text x="81" y="132.6" transform="rotate(-180 81 132.6)">10k</text>
<text x="81" y="136.1" transform="rotate(-180 81 136.1)">R1</text>
<text x="83.8" y="133.2" transform="rotate(-90 83.8 133.2)">RX2</text>
<text x="89.9" y="137.5" transform="rotate(-180 89.9 137.5)">Q2</text>
<text x="50.4" y="142.5" transform="rotate(-180 50.4 142.5)">V+</text>
<text x="56.9" y="143.8" transform="rotate(-180 56.9 143.8)">10k</text>
<text x="70" y="139.3" transform="rotate(-180 70 139.3)">BSS123</text>
<text x="74.5" y="142.5" transform="rotate(-180 74.5 142.5)">V+</text>
<text x="81" y="143.8" transform="rotate(-180 81 143.8)">10k</text>
<text x="94.2" y="139.3" transform="rotate(-180 94.2 139.3)">BSS123</text>
<text x="50.4" y="148" transform="rotate(-180 50.4 148)">V+</text>
<text x="56.9" y="147.3" transform="rotate(-180 56.9 147.3)">R3</text>
<text x="74.5" y="148" transform="rotate(-180 74.5 148)">V+</text>
<text x="81" y="147.3" transform="rotate(-180 81 147.3)">R4</text>
<text x="174.5" y="145.1" transform="rotate(-90 174.5 145.1)">C7</text>
<text x="178.2" y="145.1" transform="rotate(-90 178.2 145.1)">0.1uF</text>
<text x="174.5" y="152.5" transform="rotate(-90 174.5 152.5)">C6</text>
<text x="174.8" y="155.5" transform="rotate(-180 174.8 155.5)">+5V</text>
<text x="178.2" y="152.5" transform="rotate(-90 178.2 152.5)">0.1uF</text>
<text x="182.2" y="155.5" transform="rotate(-90 182.2 155.5)">GND</text>
<text x="47.4" y="156.8" transform="rotate(-90 47.4 156.8)">A1</text>
<text x="61.5" y="159.2" transform="rotate(-90 61.5 159.2)">GND</text>
<text x="135.8" y="161" transform="rotate(-180 135.8 161)">+5V</text>
<text x="48.5" y="166.6" transform="rotate(-180 48.5 166.6)">0</text>
<text x="53.8" y="163.6" transform="rotate(-90 53.8 163.6)">C2</text>
<text x="57.5" y="163.6" transform="rotate(-90 57.5 163.6)">DNC</text>
<text x="61.5" y="166.6" transform="rotate(-90 61.5 166.6)">GND</text>
<text x="137.7" y="166.6" transform="rotate(-90 137.7 166.6)">TX1</text>
<text x="143.2" y="166.6" transform="rotate(-90 143.2 166.6)">S0</text>
<text x="145.1" y="166.6" transform="rotate(-90 145.1 166.6)">S1</text>
<text x="146.9" y="166.6" transform="rotate(-90 146.9 166.6)">S2</text>
<text x="150.7" y="166.6" transform="rotate(-90 150.7 166.6)">AOUT</text>
<text x="152.5" y="166.6" transform="rotate(-90 152.5 166.6)">AIN</text>
<text x="189.7" y="166.6" transform="rotate(-90 189.7 166.6)">GND</text>
<text x="48.5" y="174" transform="rotate(-180 48.5 174)">L1</text>
<text x="53.8" y="174.8" transform="rotate(-90 53.8 174.8)">C3</text>
<text x="57.5" y="174.8" transform="rotate(-90 57.5 174.8)">DNC</text>
<text x="61.5" y="177.8" transform="rotate(-90 61.5 177.8)">GND</text>
<text x="63.4" y="183.3" transform="rotate(-90 63.4 183.3)">MIC</text>
<text x="65.2" y="183.3" transform="rotate(-90 65.2 183.3)">AUDIO</text>
<text x="115.1" y="185.9" transform="rotate(-90 115.1 185.9)">C8</text>
<text x="118.8" y="185.9" transform="rotate(-90 118.8 185.9)">0.1uF</text>
<text x="106.1" y="187.1" transform="rotate(-90 106.1 187.1)">VD</text>
<text x="115.4" y="188.9" transform="rotate(-180 115.4 188.9)">+5V</text>
<text x="122.8" y="188.9" transform="rotate(-90 122.8 188.9)">GND</text>
<text x="133.9" y="188.9" transform="rotate(-90 133.9 188.9)">U8</text>
<text x="176.7" y="188.9" transform="rotate(-90 176.7 188.9)">PIC18F45K22</text>
<text x="150.7" y="196.3" transform="rotate(-90 150.7 196.3)">VD</text>
<text x="152.5" y="196.3" transform="rotate(-90 152.5 196.3)">VXD</text>
<text x="179.4" y="195.6" transform="rotate(-180 179.4 195.6)">1K</text>
<text x="179.4" y="192.1" transform="rotate(-180 179.4 192.1)">R17</text>
<text x="185.6" y="195.8" transform="rotate(-180 185.6 195.8)">LED4</text>
<text x="189.7" y="196.3" transform="rotate(-90 189.7 196.3)">GND</text>
<text x="96.8" y="200.1" transform="rotate(-180 96.8 200.1)">+5V</text>
<text x="114.4" y="201.4" transform="rotate(-180 114.4 201.4)">2M</text>
<text x="119.1" y="200.1" transform="rotate(-90 119.1 200.1)">GND</text>
<text x="135.8" y="198.2" transform="rotate(-180 135.8 198.2)">+5V</text>
<text x="137.7" y="203.8" transform="rotate(-90 137.7 203.8)">RX1</text>
<text x="143.2" y="203.8" transform="rotate(-90 143.2 203.8)">TX2</text>
<text x="145.1" y="203.8" transform="rotate(-90 145.1 203.8)">RX2</text>
<text x="167.4" y="198.2" transform="rotate(-90 167.4 198.2)">AUDIO</text>
<text x="189.7" y="203.8" transform="rotate(-90 189.7 203.8)">GND</text>
<text x="55.9" y="207.5" transform="rotate(-90 55.9 207.5)">U1</text>
<text x="76.4" y="207.5" transform="rotate(-90 76.4 207.5)">SR-FRS-1W</text>
<text x="114.4" y="204.9" transform="rotate(-180 114.4 204.9)">R12</text>
<text x="119.1" y="205.6" transform="rotate(-90 119.1 205.6)">GND</text>
<text x="140.2" y="208.5" transform="rotate(-90 140.2 208.5)">1k</text>
<text x="143.8" y="209.9" transform="rotate(-90 143.8 209.9)">R16</text>
<text x="41.1" y="214.9" transform="rotate(-90 41.1 214.9)">UHF Radio</text>
<text x="76.4" y="214.9" transform="rotate(-180 76.4 214.9)">NO</text>
<text x="81.9" y="213.1" transform="rotate(-90 81.9 213.1)">GND</text>
<text x="107.6" y="214.9" transform="rotate(-90 107.6 214.9)">D1</text>
<text x="111.4" y="211.9" transform="rotate(-90 111.4 211.9)">C12</text>
<text x="115.1" y="211.9" transform="rotate(-90 115.1 211.9)">100nF</text>
<text x="119.1" y="214.9" transform="rotate(-90 119.1 214.9)">GND</text>
<text x="50.1" y="221.2" transform="rotate(-90 50.1 221.2)">C1</text>
<text x="53.8" y="221.2" transform="rotate(-90 53.8 221.2)">100nF</text>
<text x="61.5" y="218.6" transform="rotate(-90 61.5 218.6)">SQ</text>
<text x="63.4" y="218.6" transform="rotate(-90 63.4 218.6)">VXD</text>
<text x="67.1" y="218.6" transform="rotate(-90 67.1 218.6)">PTT</text>
<text x="68.9" y="218.6" transform="rotate(-90 68.9 218.6)">PD</text>
<text x="76.4" y="220.5" transform="rotate(-180 76.4 220.5)">SJ1</text>
<text x="81.9" y="220.5" transform="rotate(-90 81.9 220.5)">GND</text>
<text x="57.8" y="224.2" transform="rotate(-90 57.8 224.2)">GND</text>
<text x="62.8" y="224.2" transform="rotate(-180 62.8 224.2)">JP7</text>
<text x="135.8" y="226.1" transform="rotate(-90 135.8 226.1)">PTT</text>
<text x="139.5" y="224.8" transform="rotate(-90 139.5 224.8)">Q3</text>
<text x="148.2" y="224.2" transform="rotate(-180 148.2 224.2)">JP3</text>
<text x="49.9" y="229" transform="rotate(-90 49.9 229)">C4</text>
<text x="53.4" y="229" transform="rotate(-90 53.4 229)">100uF</text>
<text x="57.8" y="231.6" transform="rotate(-90 57.8 231.6)">GND</text>
<text x="68.1" y="232.2" transform="rotate(-180 68.1 232.2)">M02LOCK</text>
<text x="81.9" y="231.6" transform="rotate(-90 81.9 231.6)">GND</text>
<text x="141.4" y="229" transform="rotate(-90 141.4 229)">BSS123</text>
<text x="164.6" y="231.1" transform="rotate(-180 164.6 231.1)">10k</text>
<text x="164.6" y="234.6" transform="rotate(-180 164.6 234.6)">R8</text>
<text x="178.5" y="235.3" transform="rotate(-180 178.5 235.3)">S3</text>
<text x="46.1" y="244.8" transform="rotate(-90 46.1 244.8)">L2</text>
<text x="46.6" y="240.9" transform="rotate(-90 46.6 240.9)">BLM18EG221TN1D</text>
<text x="146.9" y="240.9" transform="rotate(-180 146.9 240.9)">+5V</text>
<text x="44.8" y="248.3" transform="rotate(-180 44.8 248.3)">V+</text>
</g>
<g font-size="1.7" fill="#808080">
<text x="46.4" y="40.5" transform="rotate(-90 46.4 40.5)">5</text>
<text x="48.2" y="40.5" transform="rotate(-90 48.2 40.5)">4</text>
<text x="50.1" y="40.5" transform="rotate(-90 50.1 40.5)">6</text>
<text x="63.1" y="40.5" transform="rotate(-90 63.1 40.5)">5</text>
<text x="65" y="40.5" transform="rotate(-90 65 40.5)">4</text>
<text x="66.8" y="40.5" transform="rotate(-90 66.8 40.5)">6</text>
<text x="47.2" y="47.2" transform="rotate(-90 47.2 47.2)">VCC</text>
<text x="49.1" y="44.9" transform="rotate(-90 49.1 44.9)">A</text>
<text x="50.9" y="44.9" transform="rotate(-90 50.9 44.9)">S</text>
<text x="63.9" y="47.2" transform="rotate(-90 63.9 47.2)">VCC</text>
<text x="65.8" y="44.9" transform="rotate(-90 65.8 44.9)">A</text>
<text x="67.6" y="44.9" transform="rotate(-90 67.6 44.9)">S</text>
<text x="47.2" y="51.6" transform="rotate(-90 47.2 51.6)">B1</text>
<text x="49.1" y="51.6" transform="rotate(-90 49.1 51.6)">B2</text>
<text x="50.9" y="51.6" transform="rotate(-90 50.9 51.6)">GND</text>
<text x="63.9" y="51.6" transform="rotate(-90 63.9 51.6)">B1</text>
<text x="65.8" y="51.6" transform="rotate(-90 65.8 51.6)">B2</text>
<text x="67.6" y="51.6" transform="rotate(-90 67.6 51.6)">GND</text>
<text x="46.4" y="55.9" transform="rotate(-90 46.4 55.9)">3</text>
<text x="48.2" y="55.9" transform="rotate(-90 48.2 55.9)">1</text>
<text x="50.1" y="55.9" transform="rotate(-90 50.1 55.9)">2</text>
<text x="63.1" y="55.9" transform="rotate(-90 63.1 55.9)">3</text>
<text x="65" y="55.9" transform="rotate(-90 65 55.9)">1</text>
<text x="66.8" y="55.9" transform="rotate(-90 66.8 55.9)">2</text>
<text x="96.5" y="75.8" transform="rotate(-90 96.5 75.8)">8</text>
<text x="100.2" y="75.8" transform="rotate(-90 100.2 75.8)">7</text>
<text x="104" y="75.8" transform="rotate(-90 104 75.8)">6</text>
<text x="107.7" y="75.8" transform="rotate(-90 107.7 75.8)">5</text>
<text x="97.4" y="80.2" transform="rotate(-90 97.4 80.2)">A</text>
<text x="101.1" y="80.2" transform="rotate(-90 101.1 80.2)">B</text>
<text x="104.8" y="80.1" transform="rotate(-90 104.8 80.1)">Z</text>
<text x="108.5" y="80.2" transform="rotate(-90 108.5 80.2)">Y</text>
<text x="97.4" y="86.9" transform="rotate(-90 97.4 86.9)">VCC</text>
<text x="101.1" y="86.9" transform="rotate(-90 101.1 86.9)">RO</text>
<text x="104.8" y="86.9" transform="rotate(-90 104.8 86.9)">DI</text>
<text x="108.5" y="86.9" transform="rotate(-90 108.5 86.9)">GND</text>
<text x="55.7" y="90.2" transform="rotate(-90 55.7 90.2)">8</text>
<text x="57.5" y="90.2" transform="rotate(-90 57.5 90.2)">4</text>
<text x="58.4" y="95.8" transform="rotate(-90 58.4 95.8)">/RES</text>
<text x="61.2" y="90.2" transform="rotate(-90 61.2 90.2)">3</text>
<text x="62.1" y="95.5" transform="rotate(-90 62.1 95.5)">OUT</text>
<text x="65" y="90.2" transform="rotate(-90 65 90.2)">5</text>
<text x="65.8" y="95.6" transform="rotate(-90 65.8 95.6)">CON</text>
<text x="66.8" y="90.2" transform="rotate(-90 66.8 90.2)">1</text>
<text x="67.6" y="95.6" transform="rotate(-90 67.6 95.6)">GND</text>
<text x="96.5" y="91.2" transform="rotate(-90 96.5 91.2)">1</text>
<text x="100.2" y="91.2" transform="rotate(-90 100.2 91.2)">2</text>
<text x="104" y="91.2" transform="rotate(-90 104 91.2)">3</text>
<text x="107.7" y="91.2" transform="rotate(-90 107.7 91.2)">4</text>
<text x="56.5" y="99.9" transform="rotate(-90 56.5 99.9)">TRE VCC+</text>
<text x="62.1" y="99.9" transform="rotate(-90 62.1 99.9)">DIS</text>
<text x="67.6" y="99.9" transform="rotate(-90 67.6 99.9)">TRI</text>
<text x="55.7" y="102.7" transform="rotate(-90 55.7 102.7)">6</text>
<text x="61.2" y="102.7" transform="rotate(-90 61.2 102.7)">7</text>
<text x="66.8" y="102.7" transform="rotate(-90 66.8 102.7)">2</text>
<text x="137.4" y="170.5" transform="rotate(-90 137.4 170.5)">44</text>
<text x="139.2" y="170.5" transform="rotate(-90 139.2 170.5)">43</text>
<text x="141.1" y="170.5" transform="rotate(-90 141.1 170.5)">42</text>
<text x="143" y="170.5" transform="rotate(-90 143 170.5)">41</text>
<text x="144.8" y="170.5" transform="rotate(-90 144.8 170.5)">40</text>
<text x="146.7" y="170.5" transform="rotate(-90 146.7 170.5)">39</text>
<text x="148.5" y="170.5" transform="rotate(-90 148.5 170.5)">38</text>
<text x="150.4" y="170.5" transform="rotate(-90 150.4 170.5)">37</text>
<text x="152.2" y="170.5" transform="rotate(-90 152.2 170.5)">36</text>
<text x="154.1" y="170.5" transform="rotate(-90 154.1 170.5)">35</text>
<text x="156" y="170.5" transform="rotate(-90 156 170.5)">32</text>
<text x="157.8" y="170.5" transform="rotate(-90 157.8 170.5)">31</text>
<text x="159.7" y="170.5" transform="rotate(-90 159.7 170.5)">30</text>
<text x="161.5" y="170.5" transform="rotate(-90 161.5 170.5)">29</text>
<text x="163.4" y="170.5" transform="rotate(-90 163.4 170.5)">28</text>
<text x="165.3" y="170.5" transform="rotate(-90 165.3 170.5)">27</text>
<text x="167.1" y="170.5" transform="rotate(-90 167.1 170.5)">26</text>
<text x="169" y="170.5" transform="rotate(-90 169 170.5)">25</text>
<text x="170.8" y="170.5" transform="rotate(-90 170.8 170.5)">24</text>
<text x="172.7" y="170.5" transform="rotate(-90 172.7 170.5)">23</text>
<text x="138.2" y="177" transform="rotate(-90 138.2 177)">RC6</text>
<text x="140.1" y="177" transform="rotate(-90 140.1 177)">RC5</text>
<text x="141.9" y="177" transform="rotate(-90 141.9 177)">RC4</text>
<text x="143.8" y="177" transform="rotate(-90 143.8 177)">RD3</text>
<text x="145.6" y="177" transform="rotate(-90 145.6 177)">RD2</text>
<text x="147.5" y="177" transform="rotate(-90 147.5 177)">RD1</text>
<text x="149.4" y="177" transform="rotate(-90 149.4 177)">RD0</text>
<text x="151.2" y="177" transform="rotate(-90 151.2 177)">RC3</text>
<text x="153.1" y="177" transform="rotate(-90 153.1 177)">RC2</text>
<text x="154.9" y="177" transform="rotate(-90 154.9 177)">RC1</text>
<text x="156.8" y="177" transform="rotate(-90 156.8 177)">RC0</text>
<text x="158.6" y="176.9" transform="rotate(-90 158.6 176.9)">RA6</text>
<text x="160.5" y="176.9" transform="rotate(-90 160.5 176.9)">RA7</text>
<text x="162.4" y="177.9" transform="rotate(-90 162.4 177.9)">VSS2</text>
<text x="164.2" y="178.1" transform="rotate(-90 164.2 178.1)">VDD2</text>
<text x="166.1" y="176.9" transform="rotate(-90 166.1 176.9)">RE2</text>
<text x="167.9" y="176.9" transform="rotate(-90 167.9 176.9)">RE1</text>
<text x="169.8" y="176.9" transform="rotate(-90 169.8 176.9)">RE0</text>
<text x="171.6" y="176.9" transform="rotate(-90 171.6 176.9)">RA5</text>
<text x="173.5" y="176.9" transform="rotate(-90 173.5 176.9)">RA4</text>
<text x="59.4" y="187.2" transform="rotate(-90 59.4 187.2)">12</text>
<text x="63.1" y="187.2" transform="rotate(-90 63.1 187.2)">18</text>
<text x="65" y="187.2" transform="rotate(-90 65 187.2)">3</text>
<text x="70.5" y="187.2" transform="rotate(-90 70.5 187.2)">17</text>
<text x="72.4" y="187.2" transform="rotate(-90 72.4 187.2)">16</text>
<text x="137.4" y="191.5" transform="rotate(-90 137.4 191.5)">1</text>
<text x="138.2" y="187.2" transform="rotate(-90 138.2 187.2)">RC7</text>
<text x="139.2" y="191.5" transform="rotate(-90 139.2 191.5)">2</text>
<text x="140.1" y="187.2" transform="rotate(-90 140.1 187.2)">RD4</text>
<text x="141.1" y="191.5" transform="rotate(-90 141.1 191.5)">3</text>
<text x="141.9" y="187.2" transform="rotate(-90 141.9 187.2)">RD5</text>
<text x="143" y="191.5" transform="rotate(-90 143 191.5)">4</text>
<text x="143.8" y="187.2" transform="rotate(-90 143.8 187.2)">RD6</text>
<text x="144.8" y="191.5" transform="rotate(-90 144.8 191.5)">5</text>
<text x="145.6" y="187.2" transform="rotate(-90 145.6 187.2)">RD7</text>
<text x="146.7" y="191.5" transform="rotate(-90 146.7 191.5)">6</text>
<text x="147.5" y="187.2" transform="rotate(-90 147.5 187.2)">VSS1</text>
<text x="148.5" y="191.5" transform="rotate(-90 148.5 191.5)">7</text>
<text x="149.4" y="187.2" transform="rotate(-90 149.4 187.2)">VDD1</text>
<text x="150.4" y="191.5" transform="rotate(-90 150.4 191.5)">8</text>
<text x="151.2" y="187.2" transform="rotate(-90 151.2 187.2)">RB0</text>
<text x="152.2" y="191.5" transform="rotate(-90 152.2 191.5)">9</text>
<text x="153.1" y="187.2" transform="rotate(-90 153.1 187.2)">RB1</text>
<text x="154.9" y="187.2" transform="rotate(-90 154.9 187.2)">RB2</text>
<text x="156.8" y="187.2" transform="rotate(-90 156.8 187.2)">RB3</text>
<text x="158.6" y="187.2" transform="rotate(-90 158.6 187.2)">RB4</text>
<text x="160.5" y="187.2" transform="rotate(-90 160.5 187.2)">RB5</text>
<text x="162.4" y="187.2" transform="rotate(-90 162.4 187.2)">PGC/RB6</text>
<text x="164.2" y="187.2" transform="rotate(-90 164.2 187.2)">PGD/RB7</text>
<text x="166.1" y="187.2" transform="rotate(-90 166.1 187.2)">MCLR</text>
<text x="167.9" y="187.2" transform="rotate(-90 167.9 187.2)">RA0</text>
<text x="169.8" y="187.2" transform="rotate(-90 169.8 187.2)">RA1</text>
<text x="171.6" y="187.2" transform="rotate(-90 171.6 187.2)">RA2</text>
<text x="173.5" y="187.2" transform="rotate(-90 173.5 187.2)">RA3</text>
<text x="60.2" y="193.7" transform="rotate(-90 60.2 193.7)">ANT</text>
<text x="63.9" y="195.9" transform="rotate(-90 63.9 195.9)">MIC_IN</text>
<text x="65.8" y="196.8" transform="rotate(-90 65.8 196.8)">AF_OUT</text>
<text x="71.4" y="193.7" transform="rotate(-90 71.4 193.7)">TXD</text>
<text x="73.2" y="193.9" transform="rotate(-90 73.2 193.9)">RXD</text>
<text x="154.1" y="192.4" transform="rotate(-90 154.1 192.4)">10</text>
<text x="156" y="192.2" transform="rotate(-90 156 192.2)">11</text>
<text x="157.8" y="192.4" transform="rotate(-90 157.8 192.4)">14</text>
<text x="159.7" y="192.4" transform="rotate(-90 159.7 192.4)">15</text>
<text x="161.5" y="192.4" transform="rotate(-90 161.5 192.4)">16</text>
<text x="163.4" y="192.4" transform="rotate(-90 163.4 192.4)">17</text>
<text x="165.3" y="192.4" transform="rotate(-90 165.3 192.4)">18</text>
<text x="167.1" y="192.4" transform="rotate(-90 167.1 192.4)">19</text>
<text x="169" y="192.4" transform="rotate(-90 169 192.4)">20</text>
<text x="170.8" y="192.4" transform="rotate(-90 170.8 192.4)">21</text>
<text x="172.7" y="192.4" transform="rotate(-90 172.7 192.4)">22</text>
<text x="60.2" y="205.8" transform="rotate(-90 60.2 205.8)">VCC</text>
<text x="62.1" y="205.8" transform="rotate(-90 62.1 205.8)">SQ</text>
<text x="63.9" y="205.8" transform="rotate(-90 63.9 205.8)">VOX_DET</text>
<text x="67.6" y="205.8" transform="rotate(-90 67.6 205.8)">PTT</text>
<text x="69.5" y="205.8" transform="rotate(-90 69.5 205.8)">PD</text>
<text x="71.3" y="205.8" transform="rotate(-90 71.3 205.8)">1W/O.5W</text>
<text x="73.2" y="205.8" transform="rotate(-90 73.2 205.8)">GND</text>
<text x="59.4" y="210.1" transform="rotate(-90 59.4 210.1)">8</text>
<text x="61.2" y="210.1" transform="rotate(-90 61.2 210.1)">1</text>
<text x="63.1" y="210.1" transform="rotate(-90 63.1 210.1)">2</text>
<text x="66.8" y="210.1" transform="rotate(-90 66.8 210.1)">5</text>
<text x="68.7" y="210.1" transform="rotate(-90 68.7 210.1)">6</text>
<text x="70.5" y="210.1" transform="rotate(-90 70.5 210.1)">7</text>
<text x="72.4" y="211.5" transform="rotate(-90 72.4 211.5)">9*2</text>
<text x="65.9" y="230" transform="rotate(-180 65.9 230)">1</text>
<text x="65.9" y="228.2" transform="rotate(-180 65.9 228.2)">2</text>
<text x="151.4" y="233.7" transform="rotate(-180 151.4 233.7)">2</text>
<text x="151.4" y="231.9" transform="rotate(-180 151.4 231.9)">3</text>
<text x="151.4" y="230" transform="rotate(-180 151.4 230)">4</text>
<text x="151.4" y="228.2" transform="rotate(-180 151.4 228.2)">5</text>
<text x="151.4" y="235.6" transform="rotate(-180 151.4 235.6)">1</text>
</g>
</svg>
